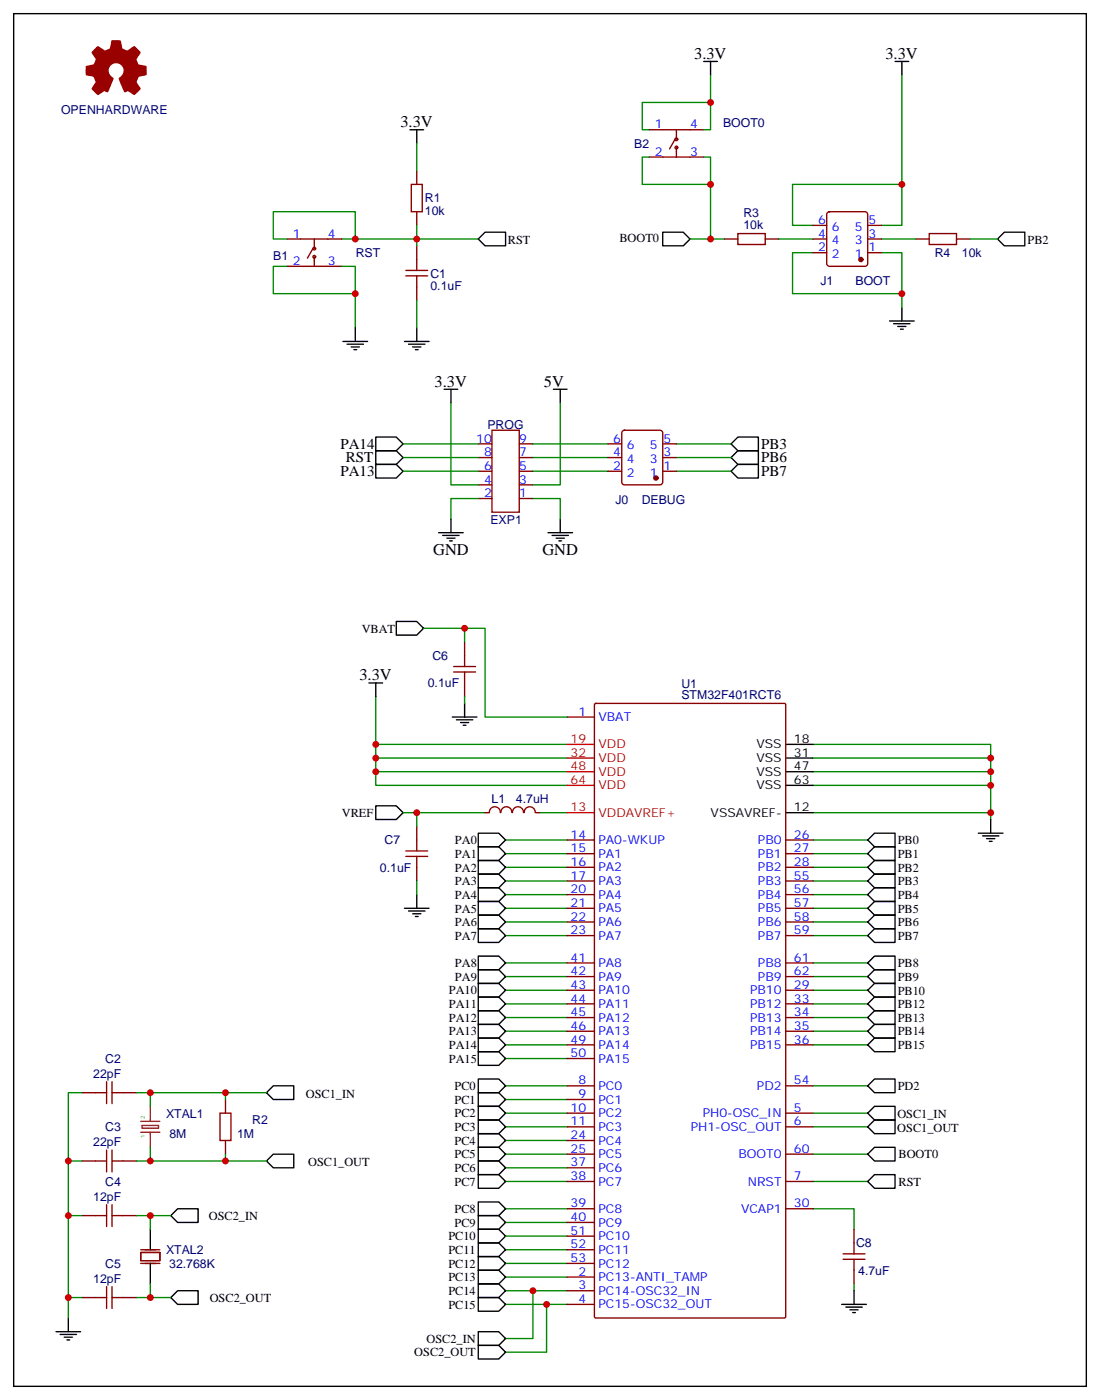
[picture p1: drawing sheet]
<svg xmlns="http://www.w3.org/2000/svg" width="284mm" height="362mm" viewBox="0 0 284 362" stroke-linecap="round" stroke-linejoin="round" font-family="sans-serif">
<g fill="none" stroke="#008700" stroke-width=".35">
<path d="M183.4 19.4v14.1h-1.7M232.8 19.4v38.8h-5.3M107.6 37v7.1M183.4 26.5h-17.6v7h1.8M107.6 58.2v3.5h-19.4M167.6 40.6h-1.8v7h17.6M181.7 40.6h1.7v21.1M232.8 47.6h-28.2v10.6h5.3M74.1 61.7h-3.5v-7h21.1v7M74.1 68.8h-3.5v7h21.1v-7h-3.5M91.7 75.8v8.9M107.6 77.6v7.1"/>
<path d="M123.5 61.7h-15.9v1.8M178.2 61.7h8.8M201.1 61.7h8.8M209.9 65.3h-5.3v10.5h28.2M227.5 65.3h5.3v14.1M227.5 61.7h8.9M250.5 61.7h7M104.1 114.7h19.4M104.1 118.2h19.4M116.4 104.1v21.1h7.1M137.6 114.7h19.4M137.6 118.2h19.4"/>
<path d="M144.6 104.1v21.1h-7M174.6 114.7h14.1M174.6 118.2h14.1M104.1 121.7h19.4M123.5 128.8h-7.1v5.3M137.6 128.8h7v5.3M137.6 121.7h19.4M174.6 121.7h14.1M97 179.9v12.4h49.4M109.4 162.3h15.8v22.9h21.2M119.9 162.3v3.5M119.9 179.9v1.8"/>
<path d="M97 192.3v3.5h49.4M97 195.8v3.5h49.4M97 199.3v3.5h49.4M209.9 192.3h45.9v19.4M209.9 199.3h45.9M209.9 195.8h45.9M104.1 209.9h21.1M107.6 209.9v3.5M130.5 217h15.9M139.3 209.9h7.1M209.9 209.9h45.9M209.9 202.8h45.9"/>
<path d="M209.9 217h14.1M107.6 227.5v3.6M130.5 224h15.9M130.5 234.6h15.9M130.5 231.1h15.9M130.5 220.5h15.9M130.5 227.5h15.9M130.5 238.1h15.9M209.9 224h14.1M209.9 234.6h14.1M209.9 231.1h14.1M209.9 220.5h14.1"/>
<path d="M209.9 227.5h14.1M209.9 238.1h14.1M130.5 248.7h15.9M130.5 252.2h15.9M130.5 259.3h15.9M130.5 255.8h15.9M130.5 241.7h15.9M209.9 248.7h14.1M209.9 252.2h14.1M209.9 259.3h14.1M209.9 255.8h14.1M209.9 241.7h14.1"/>
<path d="M130.5 269.9h15.9M130.5 266.3h15.9M130.5 262.8h15.9M130.5 273.4h15.9M209.9 269.9h14.1M209.9 266.3h14.1M209.9 262.8h14.1M17.6 299.9h3.6M21.2 282.2h-3.6v52.9h3.6M35.3 282.2h3.5v3.5M38.8 296.3v3.6h-3.5M38.8 299.9h30"/>
<path d="M38.8 282.2h30M58.2 282.2v1.8M58.2 298.1v1.8M130.5 280.5h15.9M130.5 298.1h15.9M130.5 294.6h15.9M130.5 291h15.9M130.5 287.5h15.9M130.5 284h15.9M209.9 280.5h14.1M209.9 298.1h14.1M209.9 291h14.1"/>
<path d="M209.9 287.5h14.1M17.6 314h3.6M35.3 314h3.5v3.5M38.8 314h5.3M130.5 319.3h15.9M130.5 315.7h15.9M130.5 312.2h15.9M130.5 305.2h15.9M130.5 301.6h15.9M209.9 312.2h10.6v5.3M209.9 305.2h14.1M17.6 335.1v5.3"/>
<path d="M38.8 331.6v3.5h-3.5M38.8 335.1h5.3M130.5 326.3h15.9M130.5 322.8h15.9M130.5 336.9h15.9M130.5 333.4h15.9M130.5 329.8h15.9M137.6 333.4v12.3h-7.1M141.1 336.9v12.3h-10.6M220.5 331.6v1.8"/>
</g>
<g fill="none" stroke="#000" stroke-width=".35">
<path d="M3.5 3.5h277v354.6h-277zM181.7 15.9h3.5M183.4 15.9v3.5M231.1 15.9h3.5M232.8 15.9v3.5M105.8 33.5h3.6M107.6 33.5v3.5M125.2 60h5.3v3.5h-5.3l-1.7-1.8zM171.1 60h5.3l1.8 1.7-1.8 1.8h-5.3zM259.3 60h5.3v3.5h-5.3l-1.8-1.8zM232.8 79.4v3.5M88.5 88.2h6.4"/>
<path d="M89.6 88.9h4.2M90.7 89.6h2.1M91.4 90.3h.7M91.7 84.7v3.5M104.4 88.2h6.4M105.5 88.9h4.2M106.5 89.6h2.2M107.2 90.3h.7M107.6 84.7v3.5M229.7 82.9h6.3M230.7 83.6h4.2M231.8 84.3h2.1"/>
<path d="M232.5 85h.7M97 112.9h5.3l1.8 1.8-1.8 1.7h-5.3zM97 116.4h5.3l1.8 1.8-1.8 1.7h-5.3zM97 119.9h5.3l1.8 1.8-1.8 1.8h-5.3zM114.7 100.5h3.5M116.4 100.5v3.6M142.9 100.5h3.5M144.6 100.5v3.6M188.7 114.7l1.8-1.8h5.3v3.5h-5.3zM188.7 118.2l1.8-1.8h5.3v3.5h-5.3zM113.2 137.6h6.4M114.3 138.3h4.2"/>
<path d="M115.4 139h2.1M116.1 139.7h.7M116.4 134.1v3.5M141.5 137.6h6.3M142.5 138.3h4.3M143.6 139h2.1M144.3 139.7h.7M144.6 134.1v3.5M188.7 121.7l1.8-1.8h5.3v3.6h-5.3zM95.2 176.4h3.6M97 176.4v3.5M102.3 160.5h5.3l1.8 1.8-1.8 1.7h-5.3z"/>
<path d="M116.8 185.2h6.3M117.8 185.9h4.3M118.9 186.6h2.1M119.6 187.3h.7M119.9 181.7v3.5M202.8 192.3h7.1M202.8 195.8h7.1M202.8 199.3h7.1M97 208.1h5.3l1.8 1.8-1.8 1.8h-5.3zM123.5 218.7h5.3l1.7 1.8-1.7 1.7h-5.3zM123.5 215.2h5.3l1.7 1.8-1.7 1.7h-5.3zM202.8 209.9h7.1"/>
<path d="M202.8 202.8h7.1M224 217l1.8-1.8h5.3v3.5h-5.3zM252.6 215.2h6.3M253.6 215.9h4.3M254.7 216.6h2.1M255.4 217.3h.7M255.8 211.7v3.5M104.4 234.6h6.4M105.5 235.3h4.2M106.5 236h2.2M107.2 236.7h.7M107.6 231.1v3.5"/>
<path d="M123.5 225.8h5.3l1.7 1.7-1.7 1.8h-5.3zM123.5 222.2h5.3l1.7 1.8-1.7 1.8h-5.3zM123.5 229.3h5.3l1.7 1.8-1.7 1.7h-5.3zM123.5 232.8h5.3l1.7 1.8-1.7 1.8h-5.3zM123.5 236.4h5.3l1.7 1.7-1.7 1.8h-5.3zM123.5 239.9h5.3l1.7 1.8-1.7 1.7h-5.3zM224 224l1.8-1.8h5.3v3.6h-5.3zM224 234.6l1.8-1.8h5.3v3.6h-5.3zM224 231.1l1.8-1.8h5.3v3.5h-5.3zM224 220.5l1.8-1.8h5.3v3.5h-5.3zM224 227.5l1.8-1.7h5.3v3.5h-5.3zM224 238.1l1.8-1.7h5.3v3.5h-5.3z"/>
<path d="M123.5 246.9h5.3l1.7 1.8-1.7 1.8h-5.3zM123.5 254h5.3l1.7 1.8-1.7 1.7h-5.3zM123.5 250.5h5.3l1.7 1.7-1.7 1.8h-5.3zM123.5 257.5h5.3l1.7 1.8-1.7 1.8h-5.3zM224 259.3l1.8-1.8h5.3v3.6h-5.3zM224 252.2l1.8-1.7h5.3v3.5h-5.3zM224 248.7l1.8-1.8h5.3v3.6h-5.3zM224 255.8l1.8-1.8h5.3v3.5h-5.3zM224 241.7l1.8-1.8h5.3v3.5h-5.3zM123.5 278.7h5.3l1.7 1.8-1.7 1.7h-5.3zM123.5 271.6h5.3l1.7 1.8-1.7 1.8h-5.3zM123.5 268.1h5.3l1.7 1.8-1.7 1.7h-5.3z"/>
<path d="M123.5 264.6h5.3l1.7 1.7-1.7 1.8h-5.3zM123.5 261.1h5.3l1.7 1.7-1.7 1.8h-5.3zM224 269.9l1.8-1.8h5.3v3.5h-5.3zM224 266.3l1.8-1.7h5.3v3.5h-5.3zM224 262.8l1.8-1.7h5.3v3.5h-5.3zM70.6 280.5h5.2v3.5h-5.2l-1.8-1.8zM70.6 298.1h5.2v3.5h-5.2l-1.8-1.7zM123.5 299.9h5.3l1.7 1.7-1.7 1.8h-5.3zM123.5 296.3h5.3l1.7 1.8-1.7 1.8h-5.3zM123.5 292.8h5.3l1.7 1.8-1.7 1.7h-5.3zM123.5 289.3h5.3l1.7 1.7-1.7 1.8h-5.3zM123.5 285.7h5.3l1.7 1.8-1.7 1.8h-5.3z"/>
<path d="M123.5 282.2h5.3l1.7 1.8-1.7 1.7h-5.3zM224 280.5l1.8-1.8h5.3v3.5h-5.3zM224 291l1.8-1.7h5.3v3.5h-5.3zM224 287.5l1.8-1.8h5.3v3.6h-5.3zM224 298.1l1.8-1.8h5.3v3.6h-5.3zM38.8 317.5v5.3M45.9 312.2h5.3v3.5h-5.3l-1.8-1.7zM123.5 317.5h5.3l1.7 1.8-1.7 1.7h-5.3zM123.5 314h5.3l1.7 1.7-1.7 1.8h-5.3zM123.5 310.4h5.3l1.7 1.8-1.7 1.8h-5.3zM123.5 303.4h5.3l1.7 1.8-1.7 1.7h-5.3zM224 305.2l1.8-1.8h5.3v3.5h-5.3z"/>
<path d="M38.8 326.3v5.3M45.9 333.4h5.3v3.5h-5.3l-1.8-1.8zM123.5 324.6h5.3l1.7 1.7-1.7 1.8h-5.3zM123.5 321h5.3l1.7 1.8-1.7 1.8h-5.3zM123.5 328.1h5.3l1.7 1.7-1.7 1.8h-5.3zM123.5 331.6h5.3l1.7 1.8-1.7 1.7h-5.3zM123.5 335.1h5.3l1.7 1.8-1.7 1.8h-5.3zM217.3 336.9h6.4M218.4 337.6h4.2M219.4 338.3h2.1M220.1 339h.7M220.5 333.4v3.5"/>
<path d="M14.5 344h6.3M15.5 344.7h4.3M16.6 345.4h2.1M17.3 346.1h.7M17.6 340.4v3.6M123.5 347.5h5.3l1.7 1.7-1.7 1.8h-5.3zM123.5 344h5.3l1.7 1.7-1.7 1.8h-5.3z"/>
</g>
<path d="M36.3 289.6h5M36.3 292.5h5M36.7 290.7h4.2v.7h-4.2zM38.8 285.7v3.9M38.8 292.5v3.8" fill="none" stroke="#8c2424" stroke-width=".35"/>
<path d="M36.3 323.5h5v2.1h-5zM36.3 326.3h5M36.3 322.8h5" fill="none" stroke="#871200" stroke-width=".35"/>
<g fill="none" stroke="#870000" stroke-width=".35">
<path d="M167.6 33.5h14.1M174.3 36l-1.4 2.5M174.6 33.5v2.5M174.6 38.1v2.5M106.2 47.6h2.8v7.1h-2.8zM107.6 44.1v3.5M107.6 54.7v3.5M167.6 40.6h14.1M209.9 58.2h3.5M213.7 54.9l.4-.2h9.2a.71 .71 0 0 1 .7 .7l-.1 13-.6 .4h-9.2l-.5-.2-.2-.5v-12.7zM224 58.2h3.5M74.1 68.8h14.1"/>
<path d="M74.1 61.7h14.1M80.8 64.2l-1.4 2.5M81.1 61.7v2.5M81.1 66.3v2.5M104.8 69.8h5.6M104.8 71.3h5.6M107.6 63.5v6.3M107.6 71.3v6.3M187 61.7h3.5M190.5 60.3h7.1v2.8h-7.1zM197.6 61.7h3.5M209.9 61.7h3.5"/>
<path d="M209.9 65.3h3.5M224 61.7h3.5M224 65.3h3.5M236.4 61.7h3.5M239.9 60.3h7v2.8h-7zM246.9 61.7h3.6M123.5 118.2h3.5M123.5 114.7h3.5M127 111.1h7.1v21.2h-7.1zM134.1 118.2h3.5M134.1 114.7h3.5M157 118.2h3.5"/>
<path d="M157 114.7h3.5M160.7 111.3l.5-.2h9.2a.71 .71 0 0 1 .7 .7l-.1 13-.6 .4h-9.2l-.5-.2-.2-.5v-12.7zM171.1 118.2h3.5M171.1 114.7h3.5M123.5 128.8h3.5M123.5 125.2h3.5M123.5 121.7h3.5M134.1 128.8h3.5M134.1 125.2h3.5M134.1 121.7h3.5M157 121.7h3.5M171.1 121.7h3.5"/>
<path d="M117.1 172.2h5.7M117.1 173.6h5.7M119.9 165.8v6.4M119.9 173.6v6.3M146.4 185.2h7.1M153.5 181.9l.3-.2h48.7l.3 .2v158.2l-.1 .3h-48.9l-.3-.2zM104.8 219.8h5.6M107.6 213.4v6.4M129.1 209.9a1.41 1.41 0 0 0-1.4-1.5 1.41 1.41 0 0 0-1.4 1.5h-1.1M129.3 209.9a1.41 1.41 0 0 1 1.4-1.5 1.41 1.41 0 0 1 1.4 1.5M132.3 209.9a1.41 1.41 0 0 1 1.4-1.5 1.41 1.41 0 0 1 1.4 1.5M135.4 209.9a1.41 1.41 0 0 1 1.4-1.5 1.41 1.41 0 0 1 1.4 1.5"/>
<path d="M138.3 209.9h1M146.4 217h7.1M202.8 217h7.1M104.8 221.2h5.6M107.6 221.2v6.3M146.4 220.5h7.1M146.4 224h7.1M146.4 227.5h7.1M146.4 231.1h7.1M146.4 234.6h7.1M146.4 238.1h7.1M202.8 220.5h7.1"/>
<path d="M202.8 224h7.1M202.8 227.5h7.1M202.8 231.1h7.1M202.8 234.6h7.1M202.8 238.1h7.1M146.4 241.7h7.1M146.4 255.8h7.1M146.4 259.3h7.1M146.4 248.7h7.1M146.4 252.2h7.1M202.8 241.7h7.1M202.8 255.8h7.1"/>
<path d="M202.8 259.3h7.1M202.8 248.7h7.1M202.8 252.2h7.1M27.5 279.4v5.6M28.9 279.4v5.6M146.4 262.8h7.1M146.4 266.3h7.1M146.4 269.9h7.1M146.4 273.4h7.1M202.8 262.8h7.1M202.8 266.3h7.1M202.8 269.9h7.1"/>
<path d="M21.2 282.2h6.3M21.2 299.9h6.3M27.5 297v5.7M28.9 282.2h6.4M28.9 297v5.7M28.9 299.9h6.4M56.8 287.5h2.8v7.1h-2.8zM58.2 284v3.5M58.2 294.6v3.5M146.4 280.5h7.1M146.4 284h7.1M146.4 287.5h7.1"/>
<path d="M146.4 291h7.1M146.4 294.6h7.1M146.4 298.1h7.1M202.8 280.5h7.1M202.8 287.5h7.1M202.8 291h7.1M202.8 298.1h7.1M21.2 314h6.3M27.5 311.1v5.7M28.9 311.1v5.7M28.9 314h6.4M146.4 301.6h7.1"/>
<path d="M146.4 305.2h7.1M146.4 312.2h7.1M146.4 315.7h7.1M146.4 319.3h7.1M202.8 305.2h7.1M202.8 312.2h7.1M220.5 317.5v6.3M21.2 335.1h6.3M27.5 332.3v5.7M28.9 332.3v5.7M28.9 335.1h6.4M146.4 329.8h7.1"/>
<path d="M146.4 333.4h7.1M146.4 336.9h7.1M146.4 322.8h7.1M146.4 326.3h7.1M217.7 325.3h5.6M217.7 323.8h5.6M220.5 325.3v6.3"/>
<circle cx="174.6" cy="38.1" r=".35"/>
<circle cx="174.6" cy="36" r=".35"/>
<circle cx="81.1" cy="64.2" r=".35"/>
<circle cx="81.1" cy="66.3" r=".35"/>
</g>
<path d="M146.4 192.3h7.1M146.4 195.8h7.1M146.4 199.3h7.1M146.4 209.9h7.1M146.4 202.8h7.1" fill="none" stroke="#f00" stroke-width=".35"/>
<g fill="#870000" stroke="#870000" stroke-width=".35">
<circle cx="169.3" cy="123.5" r=".53"/>
<circle cx="222.2" cy="67" r=".53"/>
</g>
<path d="M24.9 12.4l.4-.3 1.2 .8a.86 .86 0 0 0 1.4 0l.6-.3 .4-2h2.1l.2 .7a1.56 1.56 0 0 0 1 1.7l.7 .3 1.8-1.2 1.4 1.4-.5 1a1.04 1.04 0 0 0-.3 1.6l.3 .7 2.1 .4v2.1l-2 .3-.1 .2a1.63 1.63 0 0 0-.2 2l.8 1.1-.2 .2-1.4 1.3-1.1-.8a.75 .75 0 0 0-1.2 .1l-1.5-3.3a3.2 3.2 0 0 0 1.2-2.7 2.13 2.13 0 0 0-3.4-1 2.13 2.13 0 0 0 .6 3.6l-1.5 3.4a.96 .96 0 0 0-1.6 .1l-.8 .6-1.5-1.5 1.1-1.7-.3-.7a.98 .98 0 0 0-1.3-1l-1-.3v-2l.6-.1a1.54 1.54 0 0 0 1.7-1 1.01 1.01 0 0 0-.3-1.7l-.5-.9z" fill="#900" stroke="#900" stroke-width=".35"/>
<g fill="#c00">
<circle cx="141.1" cy="336.9" r=".88"/>
<circle cx="137.6" cy="333.4" r=".88"/>
<circle cx="17.6" cy="314" r=".88"/>
<circle cx="17.6" cy="299.9" r=".88"/>
<circle cx="17.6" cy="335.1" r=".88"/>
<circle cx="38.8" cy="282.2" r=".88"/>
<circle cx="38.8" cy="299.9" r=".88"/>
<circle cx="38.8" cy="314" r=".88"/>
<circle cx="38.8" cy="335.1" r=".88"/>
<circle cx="58.2" cy="282.2" r=".88"/>
<circle cx="58.2" cy="299.9" r=".88"/>
<circle cx="255.8" cy="209.9" r=".88"/>
<circle cx="255.8" cy="202.8" r=".88"/>
<circle cx="255.8" cy="199.3" r=".88"/>
<circle cx="255.8" cy="195.8" r=".88"/>
<circle cx="91.7" cy="75.8" r=".88"/>
<circle cx="107.6" cy="61.7" r=".88"/>
<circle cx="91.7" cy="61.7" r=".88"/>
<circle cx="97" cy="192.3" r=".88"/>
<circle cx="97" cy="195.8" r=".88"/>
<circle cx="97" cy="199.3" r=".88"/>
<circle cx="107.6" cy="209.9" r=".88"/>
<circle cx="119.9" cy="162.3" r=".88"/>
<circle cx="232.8" cy="47.6" r=".88"/>
<circle cx="232.8" cy="75.8" r=".88"/>
<circle cx="183.4" cy="61.7" r=".88"/>
<circle cx="183.4" cy="47.6" r=".88"/>
<circle cx="183.4" cy="26.5" r=".88"/>
</g>
<g font-size="4.2">
<text x="179.2" y="15.2">3.3V</text>
<text x="228.6" y="15.2">3.3V</text>
<text x="103.4" y="32.8">3.3V</text>
<text x="112.2" y="99.8">3.3V</text>
<text x="140.4" y="99.8">5V</text>
<text x="111.8" y="143.2">GND</text>
<text x="140.1" y="143.2">GND</text>
<text x="92.8" y="175.7">3.3V</text>
</g>
<g font-size="3.9">
<text x="87.9" y="115.9">PA14</text>
<text x="89.2" y="119.5">RST</text>
<text x="196.5" y="115.9">PB3</text>
<text x="196.5" y="119.4">PB6</text>
<text x="87.9" y="123">PA13</text>
<text x="196.5" y="123">PB7</text>
</g>
<g font-size="3.2" fill="#000080">
<text x="15.8" y="29.4">OPENHARDWARE</text>
<text x="186.7" y="32.9">BOOT0</text>
<text x="163.7" y="38.3">B2</text>
<text x="109.7" y="52.3">R1</text>
<text x="109.7" y="55.5">10k</text>
<text x="191.9" y="59.3">10k</text>
<text x="191.9" y="56.1">R3</text>
<text x="70.6" y="67">B1</text>
<text x="91.8" y="66.4">RST</text>
<text x="111.1" y="71.7">C1</text>
<text x="241.3" y="66.4">R4</text>
<text x="248.4" y="66.4">10k</text>
<text x="111.1" y="74.9">0.1uF</text>
<text x="211.8" y="73.6">J1</text>
<text x="220.9" y="73.6">BOOT</text>
<text x="125.8" y="110.7">PROG</text>
<text x="158.9" y="130.1">J0</text>
<text x="165.7" y="130.1">DEBUG</text>
<text x="126.6" y="135.4">EXP1</text>
<text x="111.6" y="170.5">C6</text>
<text x="110.4" y="177.5">0.1uF</text>
<text x="175.9" y="177.6">U1</text>
<text x="175.9" y="180.6">STM32F401RCT6</text>
<text x="126.9" y="207.5">L1</text>
<text x="133.2" y="207.5">4.7uH</text>
<text x="99.3" y="218.1">C7</text>
<text x="98.1" y="225.1">0.1uF</text>
<text x="27.2" y="274.5">C2</text>
<text x="24.1" y="278.3">22pF</text>
<text x="27.2" y="292.2">C3</text>
<text x="42.9" y="288.7">XTAL1</text>
<text x="43.7" y="294">8M</text>
<text x="61.2" y="293.9">1M</text>
<text x="65.1" y="290.4">R2</text>
<text x="24.1" y="296">22pF</text>
<text x="24.1" y="310.1">12pF</text>
<text x="27.2" y="306.3">C4</text>
<text x="42.9" y="323.9">XTAL2</text>
<text x="221" y="322.2">C8</text>
<text x="27.2" y="327.5">C5</text>
<text x="43.7" y="327.5">32.768K</text>
<text x="221.6" y="329.2">4.7uF</text>
<text x="24.1" y="331.3">12pF</text>
</g>
<g font-size="3.2" fill="#00f">
<text x="169.1" y="33.2">1</text>
<text x="178.2" y="33.2">4</text>
<text x="169.1" y="40.2">2</text>
<text x="178.2" y="40.2">3</text>
<text x="211.2" y="57.9">6</text>
<text x="214.7" y="59.6">6</text>
<text x="220.7" y="59.6">5</text>
<text x="224.2" y="57.9">5</text>
<text x="75.6" y="61.4">1</text>
<text x="84.7" y="61.4">4</text>
<text x="211.2" y="61.4">4</text>
<text x="211.2" y="64.9">2</text>
<text x="214.7" y="63.1">4</text>
<text x="220.7" y="63.1">3</text>
<text x="224.2" y="64.9">1</text>
<text x="224.2" y="61.4">3</text>
<text x="75.6" y="68.4">2</text>
<text x="84.7" y="68.4">3</text>
<text x="214.7" y="66.7">2</text>
<text x="220.7" y="66.7">1</text>
<text x="123" y="114.3">10</text>
<text x="125" y="117.8">8</text>
<text x="134.1" y="117.8">7</text>
<text x="134.1" y="114.3">9</text>
<text x="158.3" y="114.3">6</text>
<text x="158.3" y="117.8">4</text>
<text x="161.8" y="116.1">6</text>
<text x="161.8" y="119.6">4</text>
<text x="167.8" y="119.6">3</text>
<text x="167.8" y="116.1">5</text>
<text x="171.3" y="117.8">3</text>
<text x="171.3" y="114.3">5</text>
<text x="125" y="124.9">4</text>
<text x="125" y="121.4">6</text>
<text x="134.1" y="124.9">3</text>
<text x="134.1" y="121.4">5</text>
<text x="158.3" y="121.4">2</text>
<text x="161.8" y="123.1">2</text>
<text x="167.8" y="123.1">1</text>
<text x="171.3" y="121.4">1</text>
<text x="125" y="128.4">2</text>
<text x="134.1" y="128.4">1</text>
<text x="149.3" y="184.9">1</text>
<text x="154.5" y="186.3">VBAT</text>
<text x="147.3" y="216.6">14</text>
<text x="147.3" y="220.1">15</text>
<text x="154.5" y="218">PA0-WKUP</text>
<text x="154.5" y="221.5">PA1</text>
<text x="195.7" y="218">PB0</text>
<text x="195.7" y="221.5">PB1</text>
<text x="205" y="216.6">26</text>
<text x="205" y="220.1">27</text>
<text x="147.3" y="223.7">16</text>
<text x="147.3" y="227.2">17</text>
<text x="154.5" y="225.1">PA2</text>
<text x="195.7" y="225.1">PB2</text>
<text x="205" y="223.7">28</text>
<text x="205" y="227.2">55</text>
<text x="147.3" y="230.7">20</text>
<text x="154.5" y="228.6">PA3</text>
<text x="154.5" y="232.1">PA4</text>
<text x="195.7" y="228.6">PB3</text>
<text x="195.7" y="232.1">PB4</text>
<text x="205" y="230.7">56</text>
<text x="147.3" y="234.2">21</text>
<text x="147.3" y="237.8">22</text>
<text x="154.5" y="235.7">PA5</text>
<text x="154.5" y="239.2">PA6</text>
<text x="195.7" y="235.7">PB5</text>
<text x="195.7" y="239.2">PB6</text>
<text x="205" y="234.2">57</text>
<text x="205" y="237.8">58</text>
<text x="147.3" y="241.3">23</text>
<text x="154.5" y="242.7">PA7</text>
<text x="195.7" y="242.7">PB7</text>
<text x="205" y="241.3">59</text>
<text x="147.3" y="248.4">41</text>
<text x="147.3" y="251.9">42</text>
<text x="154.5" y="249.8">PA8</text>
<text x="195.7" y="249.8">PB8</text>
<text x="205" y="248.4">61</text>
<text x="205" y="251.9">62</text>
<text x="147.3" y="255.4">43</text>
<text x="154.5" y="253.3">PA9</text>
<text x="154.5" y="256.8">PA10</text>
<text x="193.7" y="256.8">PB10</text>
<text x="195.7" y="253.3">PB9</text>
<text x="205" y="255.4">29</text>
<text x="147.3" y="258.9">44</text>
<text x="147.3" y="262.5">45</text>
<text x="154.5" y="260.3">PA11</text>
<text x="154.5" y="263.9">PA12</text>
<text x="193.7" y="260.3">PB12</text>
<text x="193.7" y="263.9">PB13</text>
<text x="205" y="258.9">33</text>
<text x="205" y="262.5">34</text>
<text x="147.3" y="266">46</text>
<text x="147.3" y="269.5">49</text>
<text x="154.5" y="267.4">PA13</text>
<text x="193.7" y="267.4">PB14</text>
<text x="205" y="266">35</text>
<text x="205" y="269.5">36</text>
<text x="147.3" y="273">50</text>
<text x="154.5" y="270.9">PA14</text>
<text x="154.5" y="274.5">PA15</text>
<text x="193.7" y="270.9">PB15</text>
<text x="149.3" y="280.1">8</text>
<text x="154.5" y="281.5">PC0</text>
<text x="195.4" y="281.5">PD2</text>
<text x="205" y="280.1">54</text>
<text x="147.3" y="287.2">10</text>
<text x="149.3" y="283.6">9</text>
<text x="154.5" y="285">PC1</text>
<text x="205" y="287.2">5</text>
<text x="147.3" y="290.7">11</text>
<text x="154.5" y="288.6">PC2</text>
<text x="154.5" y="292.1">PC3</text>
<text x="178.4" y="292.1">PH1-OSC_OUT</text>
<text x="181.4" y="288.6">PH0-OSC_IN</text>
<text x="205" y="290.7">6</text>
<text x="147.3" y="294.2">24</text>
<text x="147.3" y="297.7">25</text>
<text x="154.5" y="295.6">PC4</text>
<text x="154.5" y="299.2">PC5</text>
<text x="190.6" y="299.2">BOOT0</text>
<text x="205" y="297.7">60</text>
<text x="147.3" y="301.3">37</text>
<text x="147.3" y="304.8">38</text>
<text x="154.5" y="302.7">PC6</text>
<text x="205" y="304.8">7</text>
<text x="147.3" y="311.9">39</text>
<text x="154.5" y="306.2">PC7</text>
<text x="193.1" y="306.2">NRST</text>
<text x="205" y="311.9">30</text>
<text x="147.3" y="315.4">40</text>
<text x="154.5" y="313.3">PC8</text>
<text x="154.5" y="316.8">PC9</text>
<text x="191.3" y="313.3">VCAP1</text>
<text x="147.3" y="318.9">51</text>
<text x="147.3" y="322.4">52</text>
<text x="154.5" y="320.3">PC10</text>
<text x="154.5" y="323.8">PC11</text>
<text x="147.3" y="326">53</text>
<text x="149.3" y="329.5">2</text>
<text x="154.5" y="327.4">PC12</text>
<text x="149.3" y="333">3</text>
<text x="154.5" y="330.9">PC13-ANTI_TAMP</text>
<text x="154.5" y="334.4">PC14-OSC32_IN</text>
<text x="149.3" y="336.5">4</text>
<text x="154.5" y="338">PC15-OSC32_OUT</text>
</g>
<g font-size="3.2">
<text x="131.1" y="63">RST</text>
<text x="159.9" y="62.6">BOOT0</text>
<text x="265.3" y="62.9">PB2</text>
<text x="93.4" y="163.4">VBAT</text>
<text x="205" y="191.9">18</text>
<text x="195.3" y="193.3">VSS</text>
<text x="195.3" y="196.8">VSS</text>
<text x="205" y="195.4">31</text>
<text x="195.3" y="200.4">VSS</text>
<text x="195.3" y="203.9">VSS</text>
<text x="205" y="199">47</text>
<text x="205" y="202.5">63</text>
<text x="205" y="209.5">12</text>
<text x="88.2" y="211">VREF</text>
<text x="183.5" y="211">VSSAVREF-</text>
<text x="117.5" y="221.6">PA1</text>
<text x="117.5" y="218.1">PA0</text>
<text x="231.8" y="218.1">PB0</text>
<text x="231.8" y="221.6">PB1</text>
<text x="117.5" y="225.1">PA2</text>
<text x="231.8" y="225.1">PB2</text>
<text x="117.5" y="228.6">PA3</text>
<text x="117.5" y="232.2">PA4</text>
<text x="231.8" y="232.2">PB4</text>
<text x="231.8" y="228.6">PB3</text>
<text x="117.5" y="235.7">PA5</text>
<text x="117.5" y="239.2">PA6</text>
<text x="231.8" y="235.7">PB5</text>
<text x="231.8" y="239.2">PB6</text>
<text x="117.5" y="242.7">PA7</text>
<text x="231.8" y="242.8">PB7</text>
<text x="117.5" y="249.8">PA8</text>
<text x="231.8" y="249.8">PB8</text>
<text x="115.9" y="256.9">PA10</text>
<text x="117.5" y="253.3">PA9</text>
<text x="231.8" y="253.3">PB9</text>
<text x="231.8" y="256.9">PB10</text>
<text x="115.9" y="263.9">PA12</text>
<text x="115.9" y="260.4">PA11</text>
<text x="231.8" y="263.9">PB13</text>
<text x="231.8" y="260.4">PB12</text>
<text x="115.9" y="267.4">PA13</text>
<text x="231.8" y="267.5">PB14</text>
<text x="115.9" y="274.5">PA15</text>
<text x="115.9" y="271">PA14</text>
<text x="231.8" y="271">PB15</text>
<text x="117.3" y="281.6">PC0</text>
<text x="231.8" y="281.6">PD2</text>
<text x="79" y="283.5">OSC1_IN</text>
<text x="117.3" y="285.1">PC1</text>
<text x="117.3" y="292.1">PC3</text>
<text x="117.3" y="288.6">PC2</text>
<text x="231.7" y="292.4">OSC1_OUT</text>
<text x="231.7" y="288.9">OSC1_IN</text>
<text x="117.3" y="299.2">PC5</text>
<text x="117.3" y="295.7">PC4</text>
<text x="232" y="299.2">BOOT0</text>
<text x="79.5" y="301.1">OSC1_OUT</text>
<text x="117.3" y="302.7">PC6</text>
<text x="117.3" y="306.2">PC7</text>
<text x="232" y="306.2">RST</text>
<text x="53.9" y="315.1">OSC2_IN</text>
<text x="117.3" y="316.8">PC9</text>
<text x="117.3" y="313.3">PC8</text>
<text x="115.7" y="320.4">PC10</text>
<text x="115.7" y="323.9">PC11</text>
<text x="115.7" y="327.4">PC12</text>
<text x="115.7" y="330.9">PC13</text>
<text x="115.7" y="334.5">PC14</text>
<text x="54.2" y="336.2">OSC2_OUT</text>
<text x="115.7" y="338">PC15</text>
<text x="110.1" y="346.8">OSC2_IN</text>
<text x="107" y="350.4">OSC2_OUT</text>
</g>
<g font-size="3.2" fill="#f00">
<text x="147.3" y="191.9">19</text>
<text x="147.3" y="195.4">32</text>
<text x="154.5" y="193.3">VDD</text>
<text x="154.5" y="196.8">VDD</text>
<text x="147.3" y="199">48</text>
<text x="147.3" y="202.5">64</text>
<text x="154.5" y="200.4">VDD</text>
<text x="154.5" y="203.9">VDD</text>
<text x="147.3" y="209.5">13</text>
<text x="154.5" y="211">VDDAVREF+</text>
</g>
<g font-size="1.4" fill="#238d23">
<text x="37.4" y="293.9" transform="rotate(-90 37.4 293.9)">1</text>
<text x="37.4" y="288.9" transform="rotate(-90 37.4 288.9)">2</text>
</g>
</svg>
